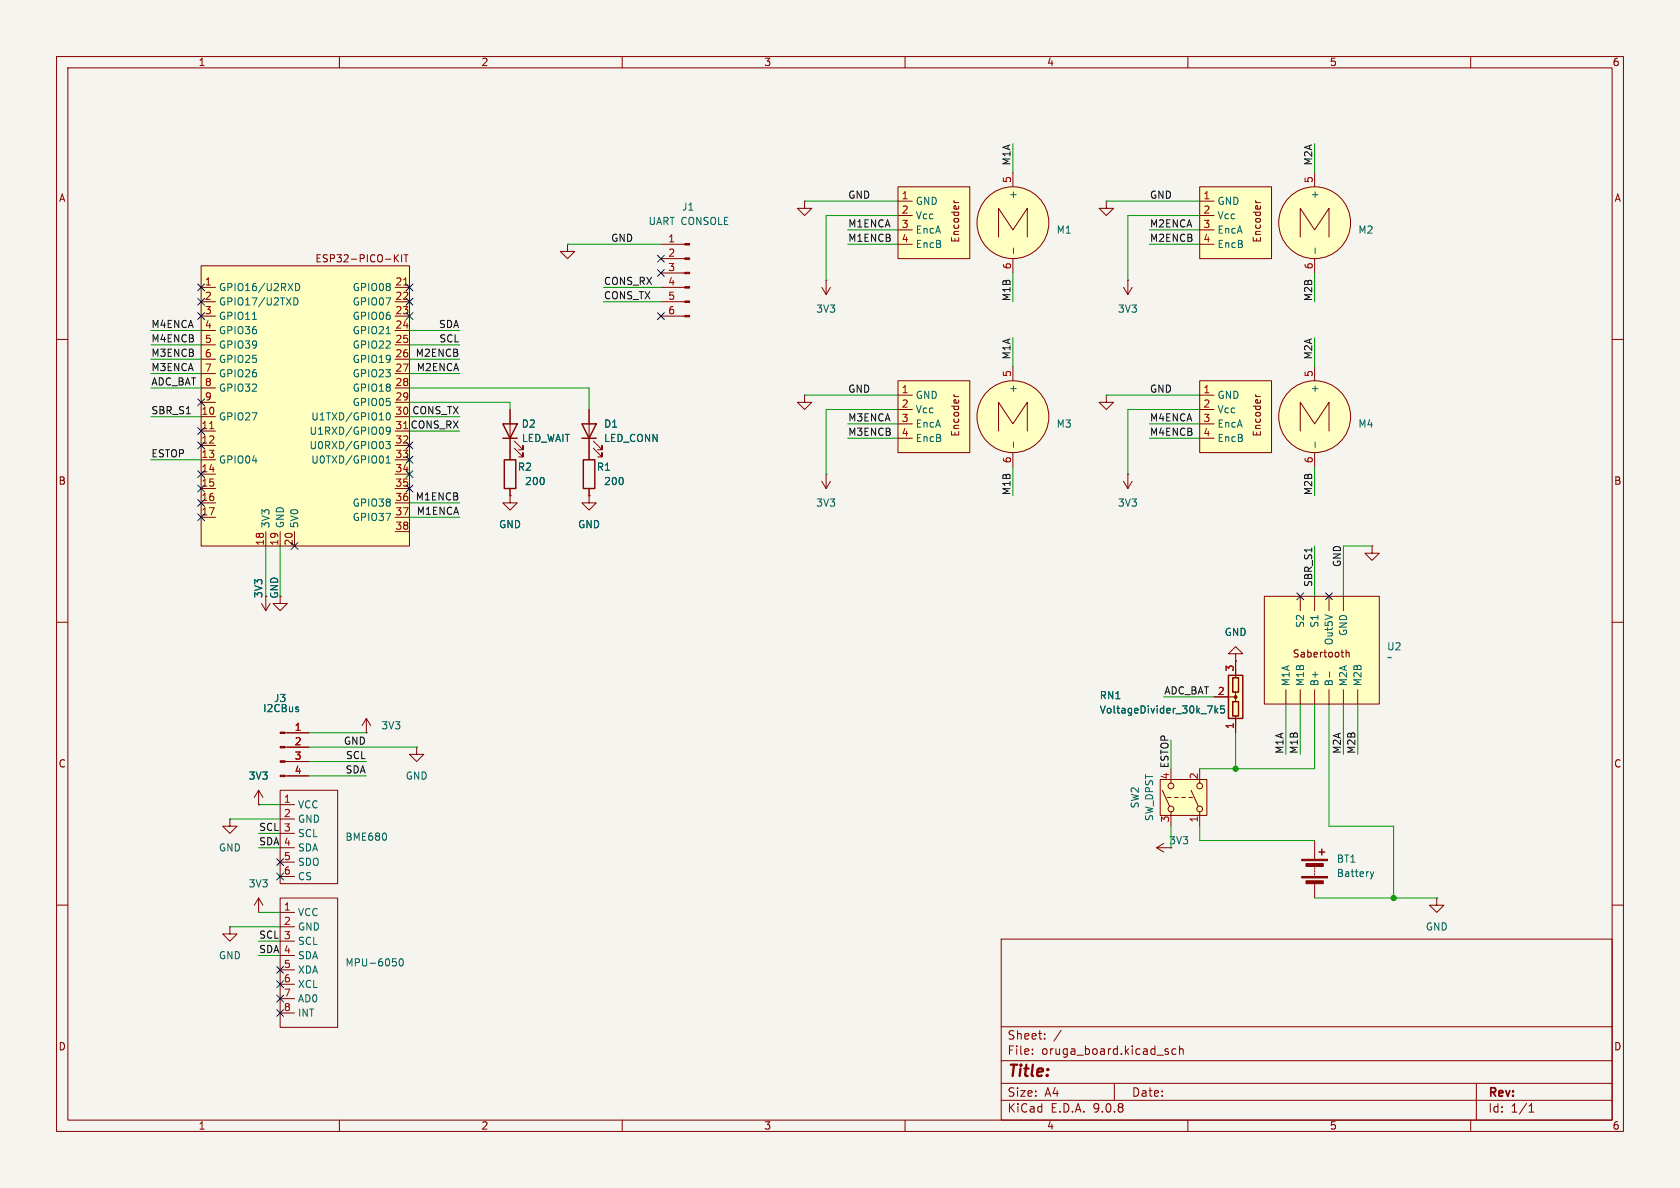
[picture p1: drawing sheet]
<svg xmlns="http://www.w3.org/2000/svg" width="297mm" height="210mm" viewBox="0 0 297 210" stroke-linecap="round" stroke-linejoin="round" font-family="sans-serif">
<path d="M0 0h297v210h-297z" fill="#f5f4ef" stroke="#f5f4ef" stroke-width=".18"/>
<g fill="none" stroke="#840000" stroke-width=".18">
<path d="M10 10h277v190h-277zM12 12h273v186h-273zM60 10v2M110 10v2M160 10v2M210 10v2M260 10v2M145.3 50.8l.7 1.3M146 49.5h.1M146 49.5v2.6M146.8 50.8l-.8 1.3M10 60h2"/>
<path d="M285 60h2M10 110h2M285 110h2M10 160h2M177 166h108v32h-108zM285 160h2M60 198v2M110 198v2M160 198v2M177 194.5h108M177 191.5h108M177 187.5h108"/>
<path d="M177 181.5h108M182.5 186.3v.1M182.5 185.5v.1M184.7 183.6v.1M184.7 182.8v.1M187.6 182.1l-1.3 2M197 191.5v3M206.4 185.9l.2 .2-.2 .3M206.4 185.4l.1 .1M207.9 185.5l-.4-.1-.3 .3v.4l.1 .2h.6M208.5 185.5l.2-.1 .4 .1 .1 .9M208.5 184.9v1.5"/>
<path d="M210 198v2M260 198v2M261 191.5v6.5M270.3 196.6h.9M270.3 195.5l.4-.4v1.5"/>
</g>
<path d="M217.2 119.4h2.5v7.6h-2.5z" fill="#ffffc2"/>
<path d="M217.2 119.4h2.5v7.6h-2.5zM217.9 119.8h1v2.6h-1zM217.9 124h1v2.6h-1z" fill="none" stroke="#840000" stroke-width=".25"/>
<g fill="none" stroke="#840000" stroke-width=".18">
<path d="M46.2 106.7l.8 1.3M47 105.4v2.6M47.8 106.7l-.8 1.3M49.5 105.4v1.3h1.3l-1.3 1.3-1.2-1.3h1.2M218.4 116.8v3M49.5 139.7h10.2v16.5h-10.2zM50.4 129.5h4.2M50.4 132.1h4.2M50.4 134.6h4.2M50.4 137.2h4.2M214.6 123.2h3.8M218.4 122.3v1.8"/>
<path d="M218.4 126.6v2.9M49.5 158.8h10.2v22.8h-10.2zM49.5 142.2h2.6M49.5 144.8h2.6M49.5 147.3h2.6M49.5 149.9h2.6M49.5 152.4h2.6M49.5 154.9h2.6M49.5 161.3h2.6M49.5 163.8h2.6M49.5 166.4h2.6M49.5 168.9h2.6"/>
<path d="M49.5 171.5h2.6M49.5 174h2.6M49.5 176.5h2.6M49.5 179.1h2.6"/>
</g>
<g fill="#840000" stroke="#840000" stroke-width=".18">
<path d="M49.5 129.4h.9v.3h-.9z"/>
<path d="M49.5 132h.9v.2h-.9z"/>
<path d="M49.5 134.5h.9v.2h-.9z"/>
<path d="M49.5 137h.9v.3h-.9z"/>
<circle cx="218.4" cy="123.2" r=".25"/>
</g>
<path d="M52.7 125.4v.3M213.5 124.8h.8l-.5 1.3M214.8 124.8v1.3M214.9 125.6l.4 .5M215.3 125.2l-.5 .5M216.4 124.8h-.6v.6l.2-.1h.4l.1 .2-.1 .4-.1 .2-.5-.2M68.3 147.5v.8M69.4 169.5h.6M70 170l.1 .2-.1 .5M70.7 169.5h.2a.68 .68 0 0 1 .4 .6 .68 .68 0 0 1-.4 .7 .84 .84 0 0 1-.2-1.3z" fill="none" stroke="#006464" stroke-width=".18"/>
<path d="M212.1 33h12.7v12.7h-12.7z" fill="#ffffc2"/>
<circle cx="232.4" cy="39.4" r="6.3" fill="#ffffc2" stroke="#ffffc2" stroke-width=".18"/>
<g fill="none" stroke="#840000" stroke-width=".18">
<path d="M212.1 33h12.7v12.7h-12.7zM212.1 35.6h2.5M212.1 38.1h2.5M222 35.5l.2 .3M232.4 30.5v2.5M212.1 40.6h2.5M212.1 43.2h2.5M229.9 41.9v-5.1l2.5 3.8 2.5-3.8v5.1M232.4 45.7v2.6M90.2 80v1.3M90.2 86.4v1.2M45.7 139.7v2.5"/>
<path d="M45.7 139.7l-.7 1.3M45.7 139.7l.8 1.3M64.8 129.5h.1M64.8 127l-.8 1.3M64.8 127l.7 1.3M64.8 127v2.5M73.7 132.1v1.3h1.2l-1.2 1.2-1.3-1.2h1.3M73.7 132.1h.1M40.6 144.8v1.3h1.3l-1.3 1.2-1.2-1.2h1.2M40.6 144.8h.1M45.7 142.2h.1M45.7 158.8l-.7 1.2"/>
<path d="M45.7 158.8l.8 1.2M45.7 158.8v2.5M40.6 163.8v1.3h1.3l-1.3 1.3-1.2-1.3h1.2M40.6 163.8h.1M45.7 161.3h.1"/>
<circle cx="232.4" cy="39.4" r="6.3"/>
</g>
<path d="M232.5 43.8v1" fill="none" stroke="#006464" stroke-width=".18"/>
<path d="M89.2 81.3h2v5.1h-2z" fill="none" stroke="#840000" stroke-width=".25"/>
<path d="M212.1 67.3h12.7v12.7h-12.7z" fill="#ffffc2"/>
<circle cx="232.4" cy="73.7" r="6.3" fill="#ffffc2" stroke="#ffffc2" stroke-width=".18"/>
<g fill="none" stroke="#840000" stroke-width=".18">
<path d="M195.6 35.6v1.2h1.2l-1.2 1.3-1.3-1.3h1.3M195.6 35.6h.1M198.6 50.8l.8 1.3M199.4 49.5h.1M199.4 49.5v2.6M200.2 50.8l-.8 1.3M212.1 67.3h12.7v12.7h-12.7zM212.1 69.9h2.5M212.1 72.4h2.5M212.1 74.9h2.5M212.1 77.5h2.5M222 69.7l.2 .4"/>
<path d="M229.9 76.2v-5.1l2.5 3.8 2.5-3.8v5.1M232.4 64.8v2.5M232.4 80v2.6"/>
<circle cx="232.4" cy="73.7" r="6.3"/>
</g>
<path d="M232.5 78.1v1" fill="none" stroke="#006464" stroke-width=".18"/>
<path d="M158.7 67.3h12.7v12.7h-12.7z" fill="#ffffc2"/>
<circle cx="179.1" cy="73.7" r="6.3" fill="#ffffc2" stroke="#ffffc2" stroke-width=".18"/>
<g fill="none" stroke="#840000" stroke-width=".18">
<path d="M158.7 67.3h12.7v12.7h-12.7zM158.7 69.9h2.6M158.7 72.4h2.6M158.7 74.9h2.6M158.7 77.5h2.6M168.6 69.7l.3 .4M176.5 76.2v-5.1l2.6 3.8 2.5-3.8v5.1M179.1 64.8v2.5M179.1 80v2.6M242.6 96.5v1.3h1.2l-1.2 1.3-1.3-1.3h1.3M242.6 96.5h.1"/>
<circle cx="179.1" cy="73.7" r="6.3"/>
</g>
<path d="M179.2 78.1v1" fill="none" stroke="#006464" stroke-width=".18"/>
<path d="M158.7 33h12.7v12.7h-12.7z" fill="#ffffc2"/>
<circle cx="179.1" cy="39.4" r="6.3" fill="#ffffc2" stroke="#ffffc2" stroke-width=".18"/>
<g fill="none" stroke="#840000" stroke-width=".18">
<path d="M142.2 35.6v1.2h1.3l-1.3 1.3-1.2-1.3h1.2M142.2 35.6h.1M158.7 33h12.7v12.7h-12.7zM158.7 35.6h2.6M158.7 38.1h2.6M168.6 35.5l.3 .3M179.1 30.5v2.5M158.7 40.6h2.6M158.7 43.2h2.6M176.5 41.9v-5.1l2.6 3.8 2.5-3.8v5.1M179.1 45.7v2.6M142.2 69.9v1.2h1.3l-1.3 1.3-1.2-1.3h1.2"/>
<path d="M142.2 69.9h.1M195.6 69.9v1.2h1.2l-1.2 1.3-1.3-1.3h1.3M195.6 69.9h.1M145.3 85.1l.7 1.3M146 83.8h.1M146 83.8v2.6M146.8 85.1l-.8 1.3M198.6 85.1l.8 1.3M199.4 83.8h.1M199.4 83.8v2.6M200.2 85.1l-.8 1.3"/>
<circle cx="179.1" cy="39.4" r="6.3"/>
</g>
<path d="M179.2 43.8v1" fill="none" stroke="#006464" stroke-width=".18"/>
<path d="M35.6 47h36.8v49.5h-36.8z" fill="#ffffc2"/>
<g fill="none" stroke="#840000" stroke-width=".18">
<path d="M35.6 47h36.8v49.5h-36.8zM35.6 50.8h2.5M35.6 53.3h2.5M35.6 55.9h2.5M35.6 58.4h2.5M69.8 50.8h2.6M69.8 53.3h2.6M69.8 55.9h2.6M69.8 58.4h2.6M69.9 45.6l.5 .7M70.4 45l-.7 .8M71 45v1.3"/>
<path d="M71.4 45h.7M71.8 45v1.3M35.6 61h2.5M35.6 63.5h2.5M35.6 66h2.5M35.6 68.6h2.5M35.6 71.1h2.5M35.6 73.7h2.5M35.6 76.2h2.5M35.6 78.7h2.5M69.8 61h2.6M69.8 63.5h2.6"/>
<path d="M69.8 66h2.6M69.8 68.6h2.6M69.8 71.1h2.6M69.8 73.7h2.6M69.8 76.2h2.6M69.8 78.7h2.6M104.1 72.4v7.6M104.9 79.2l1.5 1.6v-.8v.8h-.7M104.9 78l1.5 1.5v-.8v.8h-.7M35.6 81.3h2.5M35.6 83.8h2.5M35.6 86.4h2.5"/>
<path d="M35.6 88.9h2.5M35.6 91.4h2.5M47 94v2.5M49.5 94v2.5M52.1 94v2.5M69.8 81.3h2.6M69.8 83.8h2.6M69.8 86.4h2.6M69.8 88.9h2.6M69.8 91.4h2.6M69.8 94h2.6"/>
</g>
<path d="M44.6 56.5h.8M52 52.6a.64 .64 0 0 1 .7 .7 .64 .64 0 0 1-.7 .6zM52.3 50.1a.64 .64 0 0 1 .7 .6 .64 .64 0 0 1-.7 .7zM68.3 59h.7M68.2 78h.8l-.4 .5 .3 .2v.5l-.1 .1-.6-.1M68.5 73h.1a.68 .68 0 0 1 .4 .6 .68 .68 0 0 1-.4 .6 .84 .84 0 0 1-.1-1.2zM69 76.1l-.2 .2-.4-.1-.1-.1 .1-.5 .4-.1 .1 .1a.84 .84 0 0 1-.3 1.2h-.2M68.3 81.9h.7M68.3 81l.3-.4v1.3" fill="none" stroke="#006464" stroke-width=".18"/>
<path d="M71.4 50.4h.7M37.1 75.8h.7M71.4 75.8h.7" fill="none" stroke="#a90000" stroke-width=".18"/>
<path d="M102.9 74.9h2.5l-1.3 2.6zM102.9 77.5h2.5" fill="none" stroke="#840000" stroke-width=".25"/>
<path d="M205.1 137.8h8.3v6.3h-8.3z" fill="#ffffc2"/>
<g fill="none" stroke="#840000" stroke-width=".18">
<path d="M116.8 43.2h4.3M116.8 45.7h4.3M116.8 48.3h4.3M116.8 50.8h4.3M116.8 53.3h4.3M116.8 55.9h4.3M90.2 72.4v7.6M90.9 79.2l1.6 1.6v-.8v.8h-.8M90.9 78l1.6 1.5v-.8v.8h-.8M90.2 87.6v1.3h1.2l-1.2 1.3-1.3-1.3h1.3M90.2 87.6h.1M104.1 80v1.3"/>
<path d="M104.1 86.4v1.2M205.1 137.8h8.3v6.3h-8.3zM205.5 139.7l1.3 2.8M210.6 139.7l1.2 2.8M212.1 135.9v2.5M204.5 149.9l1.2 .7M204.5 149.9h2.5M205.7 149.1l-1.2 .8M206.4 141h.6M207 143.5v2.6M207.6 141h.7M208.9 141h.6"/>
<path d="M210.2 141h.6M212.1 143.5v2.6M232.4 148.6v3.3M232.4 153.4v.3M232.4 153.9v.3M232.4 154.4v.3M232.4 156.2v2.6"/>
<circle cx="207" cy="138.9" r=".51"/>
<circle cx="212.1" cy="138.9" r=".51"/>
<circle cx="207" cy="143" r=".51"/>
<circle cx="212.1" cy="143" r=".51"/>
</g>
<path d="M88.9 74.9h2.5l-1.2 2.6zM88.9 77.5h2.5M103.1 81.3h2.1v5.1h-2.1zM233.2 150.6h1M233.7 150.1v1" fill="none" stroke="#840000" stroke-width=".25"/>
<g fill="#840000" stroke="#840000" stroke-width=".18">
<path d="M230.1 151.9h4.6v.2h-4.6z"/>
<path d="M230.1 154.9h4.6v.3h-4.6z"/>
<path d="M230.9 152.7h3v.5h-3z"/>
<path d="M230.9 155.7h3v.5h-3z"/>
<path d="M121.1 43.1h.8v.2h-.8z"/>
<path d="M121.1 45.6h.8v.2h-.8z"/>
<path d="M121.1 48.1h.8v.3h-.8z"/>
<path d="M121.1 50.7h.8v.2h-.8z"/>
<path d="M121.1 53.2h.8v.3h-.8z"/>
<path d="M121.1 55.8h.8v.2h-.8z"/>
</g>
<path d="M242.3 154.1l.3 .8M242.6 154.9l-.2 .4M242.9 154.1l-.3 .8" fill="none" stroke="#006464" stroke-width=".18"/>
<path d="M223.5 105.4h20.3v19.1h-20.3z" fill="#ffffc2"/>
<g fill="none" stroke="#840000" stroke-width=".18">
<path d="M100.3 43.2v1.3h1.3l-1.3 1.2-1.2-1.2h1.2M100.3 43.2h.1M90.2 72.4v2.5M90.2 77.5v3.8M104.1 72.4v2.5M104.1 77.5v3.8M90.2 87.6h.1M90.2 86.4v1.2M104.1 87.6v1.3h1.3l-1.3 1.3-1.2-1.3h1.2M104.1 87.6h.1M104.1 86.4v1.2M218.4 115.6h1.3l-1.3-1.3-1.2 1.3h1.2v1.2"/>
<path d="M218.4 116.8h.1M218.4 116.8v2.6M223.5 105.4h20.3v19.1h-20.3zM229.9 105.4v2.6M232.4 105.4v2.6M234.9 105.4v2.6M237.5 105.4v2.6M238 114.9v1.2M238 115.4l.2-.1 .3 .1v.7M50.8 129.5h3.8M50.8 132.1h3.8M50.8 134.6h3.8"/>
<path d="M50.8 137.2h3.8M214.6 123.2h2.6M218.4 127v2.5M227.3 121.9v2.6M229.9 121.9v2.6M232.4 121.9v2.6M234.9 121.9v2.6M237.5 121.9v2.6M240 121.9v2.6M45.7 142.2h.1M254 158.8v1.2h1.3l-1.3 1.3-1.3-1.3h1.3M254 158.8h.1"/>
</g>
<path d="M235 118.8v.9M52.7 125.4v.3M213.5 124.8h.8l-.5 1.3M214.8 124.8v1.3M214.9 125.6l.4 .5M215.3 125.2l-.5 .5M216.4 124.8h-.6v.6l.2-.1h.4l.1 .2-.1 .4-.1 .2-.5-.2" fill="none" stroke="#006464" stroke-width=".18"/>
<g fill="none" stroke="#009600" stroke-width=".18">
<path d="M142.2 35.6h16.5M158.7 38.1h-12.7v11.4M179.1 25.4v5.1M195.6 35.6h16.5M212.1 38.1h-12.7v11.4M232.4 25.4v5.1M26.7 58.4h8.9M72.4 58.4h8.9M100.3 43.2h16.5M106.7 50.8h10.1M106.7 53.3h10.1M149.9 43.2h8.8"/>
<path d="M149.9 40.6h8.8M179.1 48.3v5M179.1 59.7v5.1M203.2 43.2h8.9M203.2 40.6h8.9M232.4 48.3v5M232.4 59.7v5.1M26.7 66h8.9M26.7 63.5h8.9M26.7 61h8.9M26.7 68.6h8.9M26.7 73.7h8.9"/>
<path d="M72.4 68.6h31.7v3.8M72.4 66h8.9M72.4 63.5h8.9M72.4 61h8.9M72.4 73.7h8.9M72.4 71.1h17.8v1.3M72.4 76.2h8.9M142.2 69.9h16.5M149.9 77.5h8.8M149.9 74.9h8.8M158.7 72.4h-12.7v11.4M195.6 69.9h16.5"/>
<path d="M203.2 77.5h8.9M203.2 74.9h8.9M212.1 72.4h-12.7v11.4M26.7 81.3h8.9M47 96.5v8.9M49.5 96.5v8.9M72.4 91.4h8.9M72.4 88.9h8.9M179.1 82.6v5M232.4 82.6v5M232.4 96.5v8.9M242.6 96.5h-5.1v8.9"/>
<path d="M54.6 132.1h19.1M54.6 129.5h10.2M54.6 137.2h10.2M54.6 134.6h10.2M205.7 123.2h8.9M207 130.8v5.1M218.4 129.5v6.4M227.3 124.5v8.9M229.9 124.5v8.9M232.4 124.5v11.4h-20.3M234.9 124.5v21.6h11.5v12.7M237.5 124.5v8.9"/>
<path d="M240 124.5v8.9M40.6 144.8h8.9M45.7 142.2h3.8M45.7 149.9h3.8M45.7 147.3h3.8M207 146.1v3.8M212.1 146.1v2.5h20.3M232.4 158.8h21.6M40.6 163.8h8.9M45.7 161.3h3.8M45.7 166.4h3.8M45.7 168.9h3.8"/>
</g>
<g fill="none" stroke="#000084" stroke-width=".18">
<path d="M35 55.3l1.2 1.2M35 52.7l1.2 1.2M35 50.2l1.2 1.2M36.2 55.3l-1.2 1.2M36.2 52.7l-1.2 1.2M36.2 50.2l-1.2 1.2M71.8 55.3l1.2 1.2M71.8 50.2l1.2 1.2M71.8 52.7l1.2 1.2M73 55.3l-1.2 1.2M73 50.2l-1.2 1.2M73 52.7l-1.2 1.2"/>
<path d="M116.2 45.1l1.2 1.2M116.2 55.3l1.2 1.2M116.2 47.7l1.2 1.2M117.4 45.1l-1.2 1.2M117.4 55.3l-1.2 1.2M117.4 47.7l-1.2 1.2M35 70.5l1.2 1.2M35 75.6l1.2 1.2M35 78.1l1.2 1.2M36.2 70.5l-1.2 1.2M36.2 75.6l-1.2 1.2M36.2 78.1l-1.2 1.2"/>
<path d="M71.8 78.1l1.2 1.2M73 78.1l-1.2 1.2M35 85.8l1.2 1.2M35 83.2l1.2 1.2M35 88.3l1.2 1.2M35 90.8l1.2 1.2M36.2 85.8l-1.2 1.2M36.2 83.2l-1.2 1.2M36.2 88.3l-1.2 1.2M36.2 90.8l-1.2 1.2M51.5 95.9l1.2 1.2M52.7 95.9l-1.2 1.2"/>
<path d="M71.8 85.8l1.2 1.2M71.8 83.2l1.2 1.2M71.8 80.7l1.2 1.2M73 85.8l-1.2 1.2M73 83.2l-1.2 1.2M73 80.7l-1.2 1.2M229.3 104.8l1.2 1.2M230.5 104.8l-1.2 1.2M234.3 104.8l1.3 1.2M235.6 104.8l-1.3 1.2M48.9 151.8l1.2 1.2M48.9 154.3l1.2 1.2"/>
<path d="M50.1 151.8l-1.2 1.2M50.1 154.3l-1.2 1.2M48.9 178.5l1.2 1.2M48.9 170.8l1.2 1.3M48.9 175.9l1.2 1.2M48.9 173.4l1.2 1.2M50.1 178.5l-1.2 1.2M50.1 170.8l-1.2 1.3M50.1 175.9l-1.2 1.2M50.1 173.4l-1.2 1.2"/>
</g>
<g fill="#009600" stroke="#009600" stroke-width=".18">
<circle cx="246.4" cy="158.8" r=".46"/>
<circle cx="218.4" cy="135.9" r=".46"/>
</g>
<text font-size="2.8" fill="#840000" x="178" y="190.9">Title:</text>
<g font-size="2.1" fill="#840000">
<text x="178" y="184">Sheet:</text>
<text x="178" y="186.7">File:</text>
<text x="184.1" y="186.7">oruga_board.kicad_sch</text>
<text x="178" y="196.9">KiCad</text>
<text x="178" y="194.1">Size:</text>
<text x="184.7" y="194.1">A4</text>
<text x="185.7" y="196.9">E.D.A.</text>
<text x="193.3" y="196.9">9.0.8</text>
<text x="200" y="194.1">Date:</text>
<text x="263" y="194.3">Rev:</text>
<text x="263" y="196.9">Id:</text>
<text x="267.1" y="196.9">1/1</text>
</g>
<g font-size="1.8" fill="#840000">
<text x="35" y="11.9">1</text>
<text x="85" y="11.9">2</text>
<text x="135" y="11.9">3</text>
<text x="185" y="11.9">4</text>
<text x="235" y="11.9">5</text>
<text x="285" y="11.9">6</text>
<text x="10.3" y="35.9">A</text>
<text x="285.3" y="35.9">A</text>
<text x="55.7" y="46.6">ESP32-PICO-KIT</text>
<text x="169.8" y="43" transform="rotate(-90 169.8 43)">Encoder</text>
<text x="223.1" y="43" transform="rotate(-90 223.1 43)">Encoder</text>
<text x="169.8" y="77.3" transform="rotate(-90 169.8 77.3)">Encoder</text>
<text x="223.1" y="77.3" transform="rotate(-90 223.1 77.3)">Encoder</text>
<text x="10.3" y="85.9">B</text>
<text x="285.3" y="85.9">B</text>
<text x="46.6" y="105.8" transform="rotate(-90 46.6 105.8)">3V3</text>
<text x="49.4" y="105.9" transform="rotate(-90 49.4 105.9)">GND</text>
<text x="228.4" y="116.4">Sabertooth</text>
<text x="10.3" y="135.9">C</text>
<text x="285.3" y="135.9">C</text>
<text x="10.3" y="185.9">D</text>
<text x="285.3" y="185.9">D</text>
<text x="35" y="199.9">1</text>
<text x="85" y="199.9">2</text>
<text x="135" y="199.9">3</text>
<text x="185" y="199.9">4</text>
<text x="235" y="199.9">5</text>
<text x="285" y="199.9">6</text>
</g>
<g font-size="1.8" fill="#0f0f0f">
<text x="178.7" y="29.4" transform="rotate(-90 178.7 29.4)">M1A</text>
<text x="232.1" y="29.4" transform="rotate(-90 232.1 29.4)">M2A</text>
<text x="149.9" y="35.2">GND</text>
<text x="203.2" y="35.2">GND</text>
<text x="149.9" y="40.3">M1ENCA</text>
<text x="203.2" y="40.3">M2ENCA</text>
<text x="107.9" y="42.8">GND</text>
<text x="149.9" y="42.8">M1ENCB</text>
<text x="203.2" y="42.8">M2ENCB</text>
<text x="106.7" y="50.5">CONS_RX</text>
<text x="106.7" y="53">CONS_TX</text>
<text x="178.7" y="53.3" transform="rotate(-90 178.7 53.3)">M1B</text>
<text x="232.1" y="53.3" transform="rotate(-90 232.1 53.3)">M2B</text>
<text x="26.7" y="58.1">M4ENCA</text>
<text x="77.5" y="58.1">SDA</text>
<text x="26.7" y="60.6">M4ENCB</text>
<text x="26.7" y="63.2">M3ENCB</text>
<text x="26.7" y="65.7">M3ENCA</text>
<text x="73.4" y="63.2">M2ENCB</text>
<text x="73.6" y="65.7">M2ENCA</text>
<text x="77.6" y="60.6">SCL</text>
<text x="178.7" y="63.6" transform="rotate(-90 178.7 63.6)">M1A</text>
<text x="232.1" y="63.6" transform="rotate(-90 232.1 63.6)">M2A</text>
<text x="26.7" y="68.2">ADC_BAT</text>
<text x="149.9" y="69.5">GND</text>
<text x="203.2" y="69.5">GND</text>
<text x="26.7" y="73.3">SBR_S1</text>
<text x="72.5" y="75.9">CONS_RX</text>
<text x="72.8" y="73.3">CONS_TX</text>
<text x="149.9" y="77.1">M3ENCB</text>
<text x="149.9" y="74.6">M3ENCA</text>
<text x="203.2" y="74.6">M4ENCA</text>
<text x="203.2" y="77.1">M4ENCB</text>
<text x="26.7" y="80.9">ESTOP</text>
<text x="73.4" y="88.6">M1ENCB</text>
<text x="178.7" y="87.6" transform="rotate(-90 178.7 87.6)">M1B</text>
<text x="232.1" y="87.6" transform="rotate(-90 232.1 87.6)">M2B</text>
<text x="73.6" y="91.1">M1ENCA</text>
<text x="237.1" y="100.3" transform="rotate(-90 237.1 100.3)">GND</text>
<text x="232.1" y="103.9" transform="rotate(-90 232.1 103.9)">SBR_S1</text>
<text x="205.7" y="122.8">ADC_BAT</text>
<text x="60.7" y="131.7">GND</text>
<text x="61" y="136.8">SDA</text>
<text x="61.1" y="134.3">SCL</text>
<text x="206.8" y="137.9" transform="rotate(-90 206.8 137.9)">4 ESTOP</text>
<text x="227" y="133.4" transform="rotate(-90 227 133.4)">M1A</text>
<text x="229.5" y="133.4" transform="rotate(-90 229.5 133.4)">M1B</text>
<text x="237.1" y="133.4" transform="rotate(-90 237.1 133.4)">M2A</text>
<text x="239.7" y="133.4" transform="rotate(-90 239.7 133.4)">M2B</text>
<text x="45.7" y="149.5">SDA</text>
<text x="45.7" y="147">SCL</text>
<text x="45.7" y="166">SCL</text>
<text x="45.7" y="168.6">SDA</text>
</g>
<g font-size="1.8" fill="#a90000">
<text x="159.3" y="35.3">1</text>
<text x="178.8" y="32.5" transform="rotate(-90 178.8 32.5)">5</text>
<text x="212.7" y="35.3">1</text>
<text x="232.2" y="32.5" transform="rotate(-90 232.2 32.5)">5</text>
<text x="159.3" y="37.8">2</text>
<text x="159.3" y="40.4">3</text>
<text x="212.7" y="37.8">2</text>
<text x="212.7" y="40.4">3</text>
<text x="118" y="42.9">1</text>
<text x="118" y="45.5">2</text>
<text x="159.3" y="42.9">4</text>
<text x="178.8" y="47.7" transform="rotate(-90 178.8 47.7)">6</text>
<text x="212.7" y="42.9">4</text>
<text x="232.2" y="47.7" transform="rotate(-90 232.2 47.7)">6</text>
<text x="36.1" y="50.5">1</text>
<text x="36.1" y="53.1">2</text>
<text x="69.8" y="50.5">21</text>
<text x="69.8" y="53.1">22</text>
<text x="118" y="48">3</text>
<text x="118" y="50.5">4</text>
<text x="118" y="53.1">5</text>
<text x="36.1" y="55.6">3</text>
<text x="36.1" y="58.2">4</text>
<text x="69.8" y="55.6">23</text>
<text x="69.8" y="58.2">24</text>
<text x="118" y="55.6">6</text>
<text x="36.1" y="60.7">5</text>
<text x="36.1" y="63.2">6</text>
<text x="36.1" y="65.8">7</text>
<text x="69.8" y="60.7">25</text>
<text x="69.8" y="63.2">26</text>
<text x="69.8" y="65.8">27</text>
<text x="36.1" y="68.3">8</text>
<text x="36.1" y="70.9">9</text>
<text x="69.8" y="68.3">28</text>
<text x="69.8" y="70.9">29</text>
<text x="159.3" y="69.6">1</text>
<text x="178.8" y="66.7" transform="rotate(-90 178.8 66.7)">5</text>
<text x="212.7" y="69.6">1</text>
<text x="232.2" y="66.7" transform="rotate(-90 232.2 66.7)">5</text>
<text x="35.5" y="73.4">10</text>
<text x="35.5" y="75.9">11</text>
<text x="69.8" y="73.4">30</text>
<text x="69.8" y="75.9">31</text>
<text x="159.3" y="72.1">2</text>
<text x="159.3" y="74.7">3</text>
<text x="159.3" y="77.2">4</text>
<text x="212.7" y="72.1">2</text>
<text x="212.7" y="74.7">3</text>
<text x="212.7" y="77.2">4</text>
<text x="35.5" y="78.5">12</text>
<text x="35.5" y="81">13</text>
<text x="35.5" y="83.6">14</text>
<text x="69.8" y="78.5">32</text>
<text x="69.8" y="81">33</text>
<text x="69.8" y="83.6">34</text>
<text x="178.8" y="82" transform="rotate(-90 178.8 82)">6</text>
<text x="232.2" y="82" transform="rotate(-90 232.2 82)">6</text>
<text x="35.5" y="86.1">15</text>
<text x="35.5" y="88.6">16</text>
<text x="69.8" y="86.1">35</text>
<text x="69.8" y="88.6">36</text>
<text x="35.5" y="91.2">17</text>
<text x="69.8" y="91.2">37</text>
<text x="69.8" y="93.7">38</text>
<text x="46.7" y="96.6" transform="rotate(-90 46.7 96.6)">18</text>
<text x="49.3" y="96.6" transform="rotate(-90 49.3 96.6)">19</text>
<text x="51.8" y="96.6" transform="rotate(-90 51.8 96.6)">20</text>
<text x="218.2" y="118.8" transform="rotate(-90 218.2 118.8)">3</text>
<text x="215.2" y="122.9">2</text>
<text x="52" y="129.3">1</text>
<text x="52" y="131.8">2</text>
<text x="218.2" y="129" transform="rotate(-90 218.2 129)">1</text>
<text x="52" y="134.4">3</text>
<text x="52" y="136.9">4</text>
<text x="211.8" y="137.9" transform="rotate(-90 211.8 137.9)">2</text>
<text x="50.1" y="142">1</text>
<text x="50.1" y="144.5">2</text>
<text x="50.1" y="147.1">3</text>
<text x="50.1" y="149.6">4</text>
<text x="206.8" y="145.5" transform="rotate(-90 206.8 145.5)">3</text>
<text x="211.8" y="145.5" transform="rotate(-90 211.8 145.5)">1</text>
<text x="50.1" y="152.1">5</text>
<text x="50.1" y="154.7">6</text>
<text x="50.1" y="161">1</text>
<text x="50.1" y="163.6">2</text>
<text x="50.1" y="166.1">3</text>
<text x="50.1" y="168.7">4</text>
<text x="50.1" y="171.2">5</text>
<text x="50.1" y="173.7">6</text>
<text x="50.1" y="176.3">7</text>
<text x="50.1" y="178.8">8</text>
</g>
<g font-size="1.8" fill="#006464">
<text x="179.9" y="35.3" transform="rotate(-90 179.9 35.3)">+</text>
<text x="233.3" y="35.3" transform="rotate(-90 233.3 35.3)">+</text>
<text x="114.6" y="40">UART CONSOLE</text>
<text x="120.5" y="37.4">J1</text>
<text x="161.8" y="36.4">GND</text>
<text x="161.8" y="39">Vcc</text>
<text x="161.8" y="41.5">EncA</text>
<text x="186.7" y="41.5">M1</text>
<text x="215.1" y="36.4">GND</text>
<text x="215.1" y="39">Vcc</text>
<text x="215.1" y="41.5">EncA</text>
<text x="240" y="41.5">M2</text>
<text x="161.8" y="44">EncB</text>
<text x="215.1" y="44">EncB</text>
<text x="38.6" y="51.7">GPIO16/U2RXD</text>
<text x="62.2" y="51.7">GPIO08</text>
<text x="38.6" y="54.2">GPIO17/U2TXD</text>
<text x="38.6" y="56.7">GPIO11</text>
<text x="38.6" y="59.3">GPIO36</text>
<text x="62.2" y="54.2">GPIO07</text>
<text x="62.2" y="56.7">GPIO06</text>
<text x="62.2" y="59.3">GPIO21</text>
<text x="144.2" y="55.5">3V3</text>
<text x="197.5" y="55.5">3V3</text>
<text x="38.6" y="61.8">GPIO39</text>
<text x="38.6" y="64.4">GPIO25</text>
<text x="62.2" y="61.8">GPIO22</text>
<text x="62.2" y="64.4">GPIO19</text>
<text x="38.6" y="66.9">GPIO26</text>
<text x="38.6" y="69.4">GPIO32</text>
<text x="62.2" y="66.9">GPIO23</text>
<text x="62.2" y="69.4">GPIO18</text>
<text x="62.2" y="72">GPIO05</text>
<text x="161.8" y="70.7">GND</text>
<text x="179.9" y="69.6" transform="rotate(-90 179.9 69.6)">+</text>
<text x="215.1" y="70.7">GND</text>
<text x="233.3" y="69.6" transform="rotate(-90 233.3 69.6)">+</text>
<text x="38.6" y="74.5">GPIO27</text>
<text x="54.6" y="77.1">U1RXD/GPIO09</text>
<text x="54.9" y="74.5">U1TXD/GPIO10</text>
<text x="92.1" y="75.8">D2</text>
<text x="106.7" y="75.8">D1</text>
<text x="161.8" y="73.3">Vcc</text>
<text x="161.8" y="75.8">EncA</text>
<text x="186.7" y="75.8">M3</text>
<text x="215.1" y="73.3">Vcc</text>
<text x="215.1" y="75.8">EncA</text>
<text x="240" y="75.8">M4</text>
<text x="38.6" y="82.1">GPIO04</text>
<text x="54.6" y="79.6">U0RXD/GPIO03</text>
<text x="54.9" y="82.1">U0TXD/GPIO01</text>
<text x="91.4" y="83.4">R2</text>
<text x="92.2" y="78.3">LED_WAIT</text>
<text x="105.4" y="83.4">R1</text>
<text x="106.7" y="78.3">LED_CONN</text>
<text x="161.8" y="78.3">EncB</text>
<text x="215.1" y="78.3">EncB</text>
<text x="62.2" y="89.8">GPIO38</text>
<text x="92.7" y="86">200</text>
<text x="106.7" y="86">200</text>
<text x="144.2" y="89.8">3V3</text>
<text x="197.5" y="89.8">3V3</text>
<text x="47.9" y="93.5" transform="rotate(-90 47.9 93.5)">3V3</text>
<text x="50.4" y="93.5" transform="rotate(-90 50.4 93.5)">GND</text>
<text x="52.9" y="93.5" transform="rotate(-90 52.9 93.5)">5V0</text>
<text x="62.2" y="92.3">GPIO37</text>
<text x="88.1" y="93.6">GND</text>
<text x="102.1" y="93.6">GND</text>
<text x="216.4" y="112.6">GND</text>
<text x="230.7" y="111.1" transform="rotate(-90 230.7 111.1)">S2</text>
<text x="233.3" y="111.1" transform="rotate(-90 233.3 111.1)">S1</text>
<text x="238.4" y="112.5" transform="rotate(-90 238.4 112.5)">GND</text>
<text x="235.8" y="114.2" transform="rotate(-90 235.8 114.2)">Out5V</text>
<text x="245.1" y="117.1">~</text>
<text x="245.1" y="115.2">U2</text>
<text x="48.3" y="124.3">J3</text>
<text x="194.3" y="123.8">RN1</text>
<text x="228.2" y="121.4" transform="rotate(-90 228.2 121.4)">M1A</text>
<text x="230.7" y="121.4" transform="rotate(-90 230.7 121.4)">M1B</text>
<text x="233.3" y="121.4" transform="rotate(-90 233.3 121.4)">B+</text>
<text x="235.8" y="121.4" transform="rotate(-90 235.8 121.4)">B-</text>
<text x="238.4" y="121.4" transform="rotate(-90 238.4 121.4)">M2A</text>
<text x="240.9" y="121.4" transform="rotate(-90 240.9 121.4)">M2B</text>
<text x="46.4" y="126.1">I2CBus</text>
<text x="67.3" y="129.1">3V3</text>
<text x="194.3" y="126.3">VoltageDivider_30k_7k5</text>
<text x="43.9" y="138">3V3</text>
<text x="52.6" y="143.1">VCC</text>
<text x="71.6" y="138">GND</text>
<text x="201.5" y="143" transform="rotate(-90 201.5 143)">SW2</text>
<text x="52.6" y="145.6">GND</text>
<text x="52.6" y="148.2">SCL</text>
<text x="61" y="148.8">BME680</text>
<text x="204.1" y="145.2" transform="rotate(-90 204.1 145.2)">SW_DPST</text>
<text x="206.6" y="149.5">3V3</text>
<text x="38.6" y="150.7">GND</text>
<text x="52.6" y="150.7">SDA</text>
<text x="52.6" y="153.3">SDO</text>
<text x="52.6" y="155.8">CS</text>
<text x="236.2" y="152.7">BT1</text>
<text x="236.2" y="155.2">Battery</text>
<text x="43.9" y="157.1">3V3</text>
<text x="52.6" y="162.2">VCC</text>
<text x="52.6" y="164.7">GND</text>
<text x="52.6" y="167.2">SCL</text>
<text x="252" y="164.7">GND</text>
<text x="38.6" y="169.8">GND</text>
<text x="52.6" y="169.8">SDA</text>
<text x="52.6" y="172.3">XDA</text>
<text x="61" y="171">MPU-6050</text>
<text x="52.6" y="174.9">XCL</text>
<text x="52.6" y="177.4">AD0</text>
<text x="52.6" y="179.9">INT</text>
</g>
</svg>
